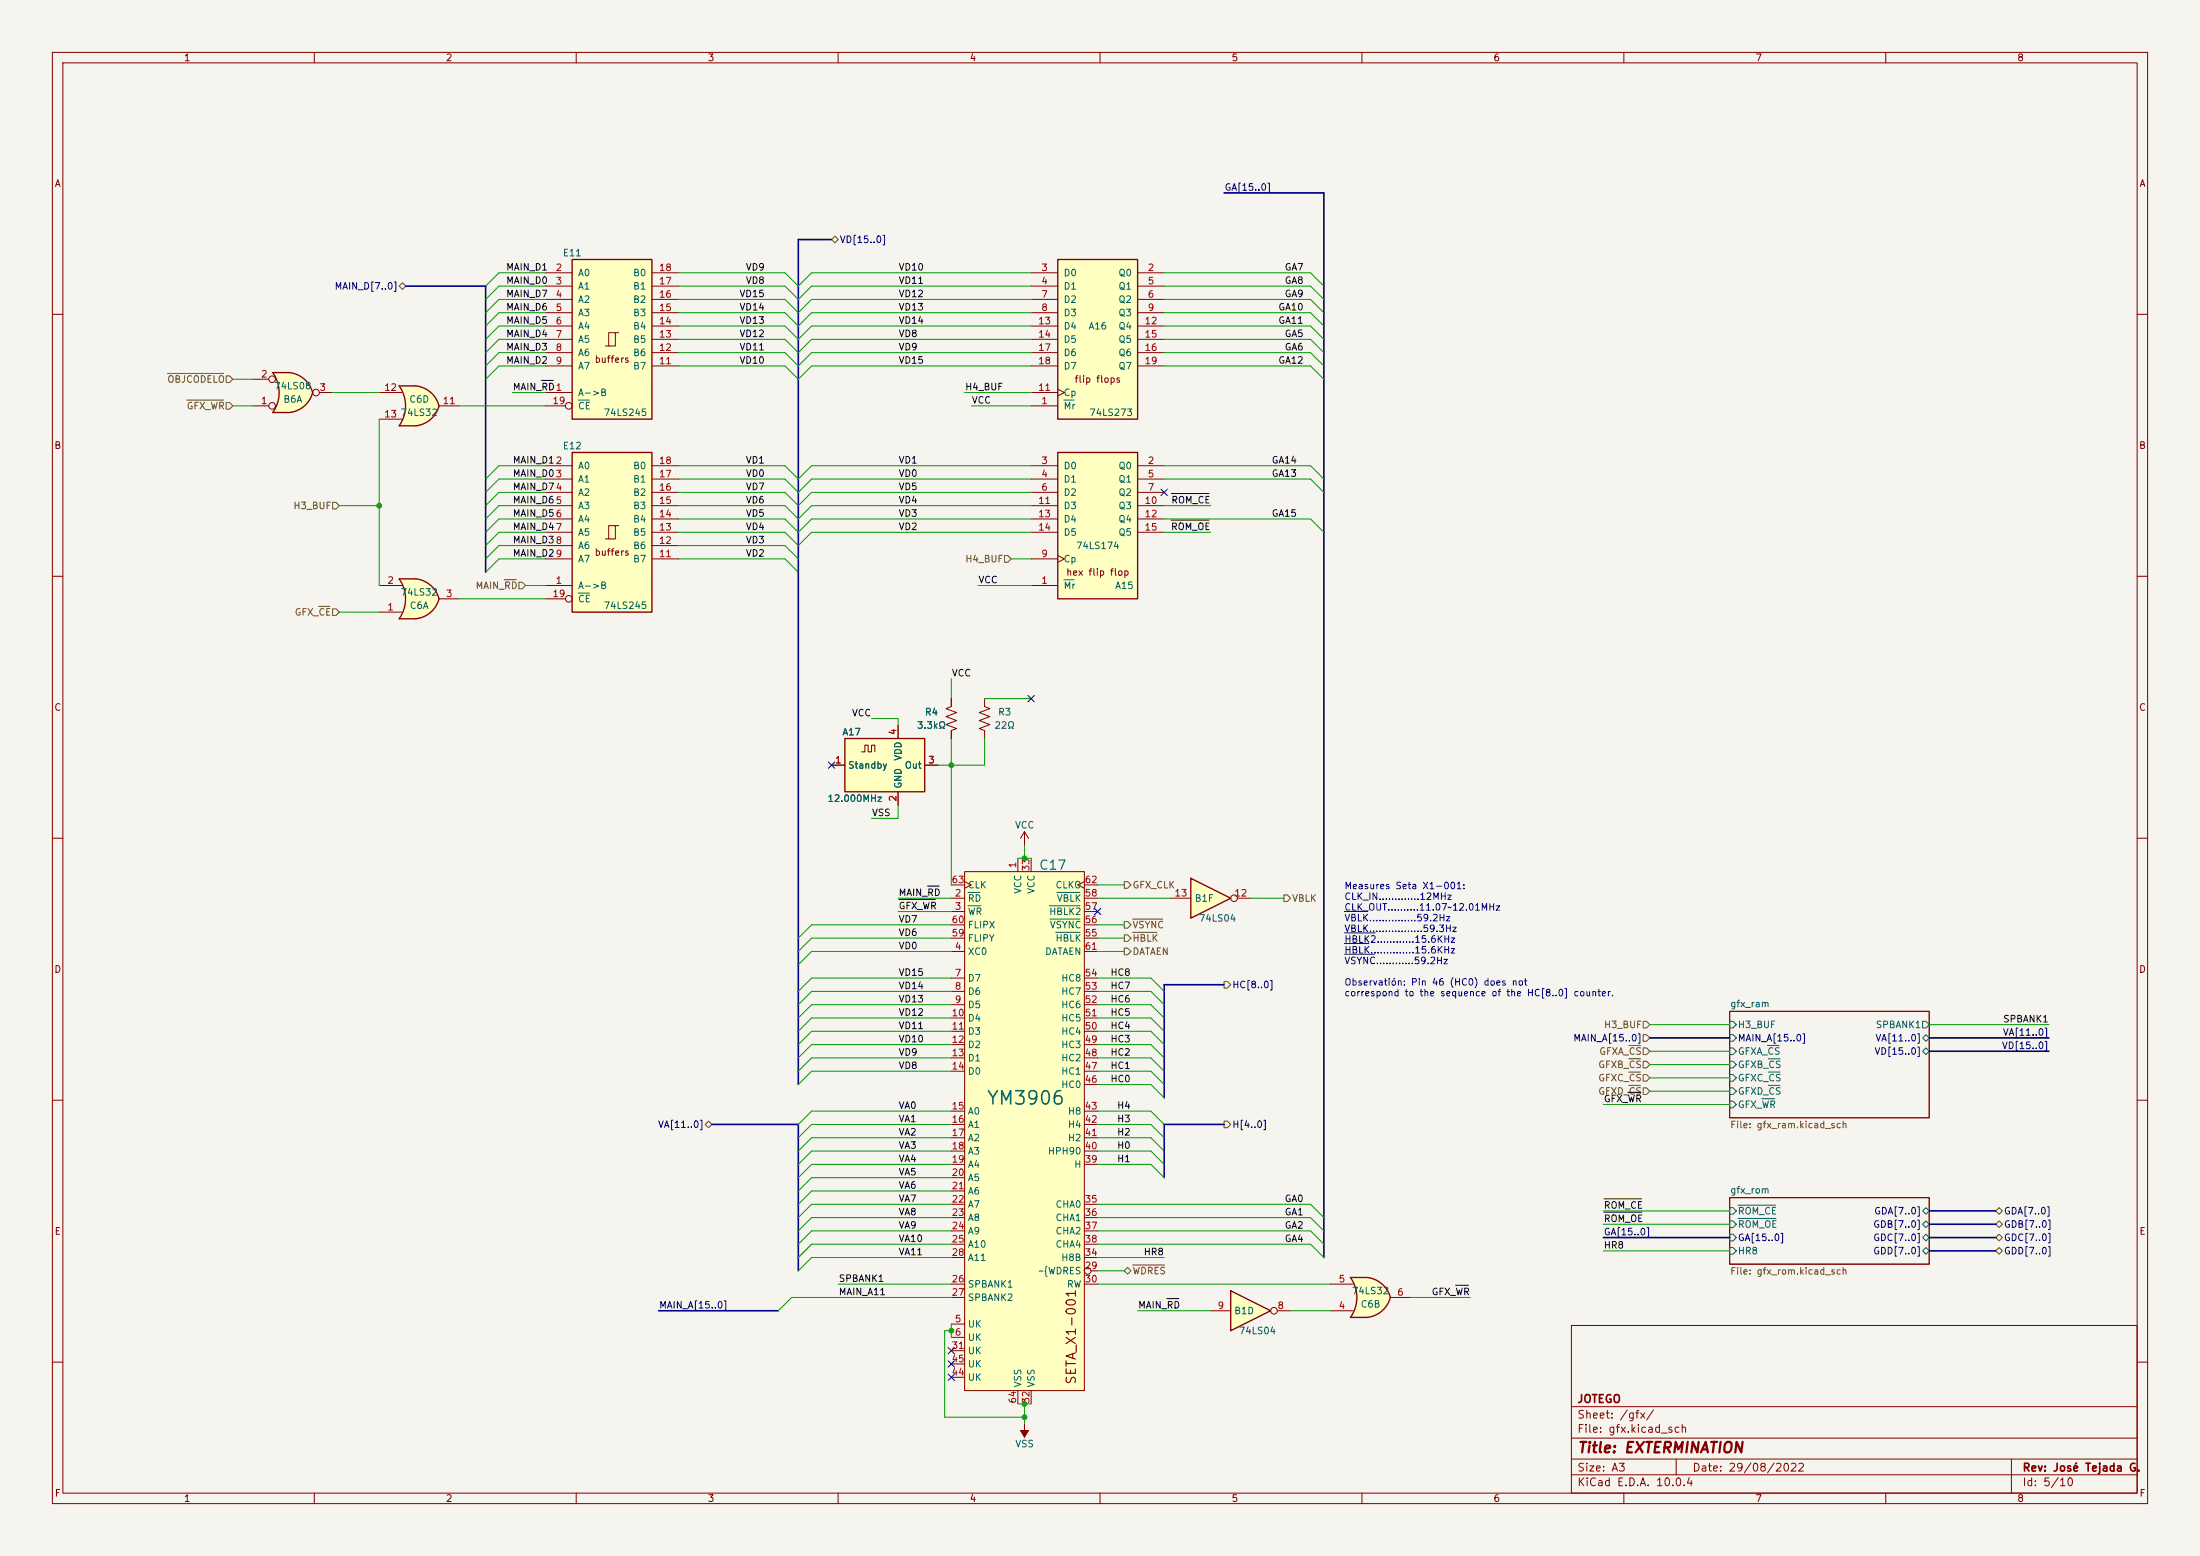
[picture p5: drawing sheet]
<svg xmlns="http://www.w3.org/2000/svg" width="420mm" height="297mm" viewBox="0 0 420 297" stroke-linecap="round" stroke-linejoin="round" font-family="sans-serif">
<path d="M0 0h420v297h-420z" fill="#f5f4ef" stroke="#f5f4ef" stroke-width=".19"/>
<g fill="none" stroke="#840000" stroke-width=".19">
<path d="M10 10h400v277h-400zM12 12h396v273h-396zM60 10v2M110 10v2M160 10v2M210 10v2M260 10v2M310 10v2M360 10v2M10 60h2M408 60h2M10 110h2"/>
<path d="M408 110h2M10 160h2M408 160h2M330.2 193h38.1v20.4h-38.1zM10 210h2M408 210h2M330.2 228.6h38.1v12.7h-38.1zM300 253h108v32h-108zM10 260h2M300 278.5h108M300 274.5h108M300 268.5h108"/>
<path d="M320 278.5v3M384 278.5v6.5M408 260h2M60 285v2M110 285v2M160 285v2M210 285v2M260 285v2M300 281.5h108M310 285v2M360 285v2"/>
</g>
<g fill="none" stroke="#006464" stroke-width=".19">
<path d="M330.2 194.9h.6l.7 .7-.7 .6h-.6zM330.2 197.5h.6l.7 .6-.7 .7h-.6zM337.4 199.6h2.2M367 198.1l.7-.6 .6 .6-.6 .7zM367 194.9h.7l.6 .7-.6 .6h-.7zM330.2 200h.6l.7 .7-.7 .6h-.6zM330.2 202.6h.6l.7 .6-.7 .6h-.6zM330.2 210.2h.6l.7 .6-.7 .7h-.6zM330.2 205.1h.6l.7 .6-.7 .7h-.6zM330.2 207.6h.6l.7 .7-.7 .6h-.6zM336.3 209.7h2.5M337.6 202.1h2.2"/>
<path d="M337.6 204.6h2.2M337.6 207.2h2.2M367 200.7l.7-.7 .6 .7-.6 .6zM330.2 230.5h.6l.7 .6-.7 .7h-.6zM330.2 233h.6l.7 .7-.7 .6h-.6zM330.2 235.6h.6l.7 .6-.7 .7h-.6zM330.2 238.1h.6l.7 .7-.7 .6h-.6zM331.8 230h7.2M331.8 232.6h7.2M367 236.2l.7-.6 .6 .6-.6 .7zM367 233.7l.7-.7 .6 .7-.6 .6zM367 231.1l.7-.6 .6 .6-.6 .7z"/>
<path d="M367 238.8l.7-.7 .6 .7-.6 .6z"/>
</g>
<path d="M109.2 49.5h15.3v30.5h-15.3z" fill="#ffffc2"/>
<g fill="none" stroke="#840000" stroke-width=".19">
<path d="M104.1 52.1h5.1M104.1 54.6h5.1M104.1 57.2h5.1M104.1 59.7h5.1M124.5 52.1h5M124.5 54.6h5M124.5 57.2h5M124.5 59.7h5M104.1 74.9h5.1M104.1 62.2h5.1M104.1 64.8h5.1M104.1 67.3h5.1"/>
<path d="M104.1 69.9h5.1M104.1 77.5h3.8M117.5 63.5h-1.3v2.5M118.1 63.5h-.6v2.5h-1.9M124.5 62.2h5M124.5 64.8h5M124.5 67.3h5M124.5 69.9h5M195.6 158.8l-.8 1.2M195.6 158.8l.7 1.2M195.6 158.8v2.5"/>
<circle cx="108.6" cy="77.5" r=".63"/>
</g>
<path d="M109.2 49.5h15.3v30.5h-15.3z" fill="none" stroke="#840000" stroke-width=".25"/>
<path d="M110.4 76.4h2.1" fill="none" stroke="#006464" stroke-width=".19"/>
<path d="M201.9 86.4h15.3v27.9h-15.3z" fill="#ffffc2"/>
<path d="M201.9 86.4h15.3v27.9h-15.3z" fill="none" stroke="#840000" stroke-width=".25"/>
<g fill="none" stroke="#840000" stroke-width=".19">
<path d="M196.8 88.9h5.1M196.8 91.4h5.1M196.8 94h5.1M196.8 96.5h5.1M196.8 99.1h5.1M217.2 88.9h5M217.2 91.4h5M217.2 94h5M217.2 96.5h5M217.2 99.1h5M196.8 111.8h5.1M196.8 106.7h5.1"/>
<path d="M196.8 101.6h5.1M201.9 106l1.3 .7-1.3 .6M217.2 101.6h5M181.6 133.4v1.5l-1 .4 2 .7-2 .8 2 .7-2 .8 2 .8-1 .3v1.6M188 133.4v1.5l1 .4-2.1 .7 2.1 .8-2.1 .7 2.1 .8-2.1 .8 1.1 .3v1.6"/>
</g>
<path d="M203.1 110.7h2" fill="none" stroke="#006464" stroke-width=".19"/>
<path d="M161.3 141h15.2v10.1h-15.2z" fill="#ffffc2"/>
<path d="M161.3 141h15.2v10.1h-15.2z" fill="none" stroke="#840000" stroke-width=".25"/>
<path d="M171.4 138.4v2.6M158.7 146.1h2.6M164.5 143.5h.6v-1.3h.6v1.3h.7v-1.3h.6v1.3M171.4 151.1v2.6M176.5 146.1h2.6" fill="none" stroke="#840000" stroke-width=".19"/>
<path d="M201.9 49.5h15.3v30.5h-15.3z" fill="#ffffc2"/>
<path d="M201.9 49.5h15.3v30.5h-15.3z" fill="none" stroke="#840000" stroke-width=".25"/>
<g fill="none" stroke="#840000" stroke-width=".19">
<path d="M196.8 52.1h5.1M196.8 54.6h5.1M196.8 57.2h5.1M196.8 59.7h5.1M217.2 52.1h5M217.2 54.6h5M217.2 57.2h5M217.2 59.7h5M196.8 77.5h5.1M196.8 74.9h5.1M196.8 62.2h5.1M196.8 64.8h5.1"/>
<path d="M196.8 67.3h5.1M196.8 69.9h5.1M201.9 74.3l1.3 .6-1.3 .7M217.2 62.2h5M217.2 64.8h5M217.2 67.3h5M217.2 69.9h5"/>
</g>
<path d="M203.1 76.4h2" fill="none" stroke="#006464" stroke-width=".19"/>
<path d="M227.3 167.6l7.6 3.9-7.6 3.8z" fill="#ffffc2"/>
<path d="M227.3 167.6l7.6 3.9-7.6 3.8z" fill="none" stroke="#840000" stroke-width=".25"/>
<g fill="none" stroke="#840000" stroke-width=".19">
<path d="M223.5 171.5h3.8M236.2 171.5h2.6"/>
<circle cx="235.6" cy="171.4" r=".63"/>
</g>
<path d="M257.8 251.5h3.2M257.8 243.8h3.2" fill="none" stroke="#ffffc2" stroke-width=".19"/>
<g fill="#ffffc2" stroke="#ffffc2" stroke-width=".19">
<path d="M261 243.8a5.2 5.2 0 0 1 4.4 3.8l-5 1.4z"/>
<path d="M260.4 246.4l5 1.2a5.1 5.1 0 0 1-4.4 3.9z"/>
</g>
<path d="M257.8 243.8h3.2v7.7h-3.2a6.6 6.6 0 0 0 0-7.7z" fill="#ffffc2"/>
<path d="M261 243.8h-3.2a6.6 6.6 0 0 1 0 7.7h3.2M261 243.8a5.2 5.2 0 0 1 4.4 3.8M265.4 247.6a5.1 5.1 0 0 1-4.4 3.9" fill="none" stroke="#840000" stroke-width=".25"/>
<path d="M254 250.2h4.3M254 245.1h4.3M265.4 247.6h3.8" fill="none" stroke="#840000" stroke-width=".19"/>
<path d="M234.9 246.4l7.7 3.8-7.7 3.8z" fill="#ffffc2"/>
<path d="M234.9 246.4l7.7 3.8-7.7 3.8z" fill="none" stroke="#840000" stroke-width=".25"/>
<g fill="none" stroke="#840000" stroke-width=".19">
<path d="M231.1 250.2h3.8M243.8 250.2h2.6"/>
<circle cx="243.2" cy="250.2" r=".63"/>
</g>
<path d="M184.1 166.4h22.9v99h-22.9z" fill="#ffffc2"/>
<g fill="none" stroke="#840000" stroke-width=".19">
<path d="M181.6 171.5h2.5M181.6 174h2.5M181.6 179.1h2.5M181.6 176.5h2.5M181.6 168.9h2.5M184.1 166.4h22.9v99h-22.9zM184.1 168.3l1.3 .6-1.3 .6M194.3 163.8v2.6M196.8 163.8v2.6M207 168.3l-1.3 .6 1.3 .6M207 171.5h2.5M207 174h2.5"/>
<path d="M207 179.1h2.5M207 176.5h2.5M207 168.9h2.5M181.6 181.6h2.5M181.6 186.7h2.5M181.6 189.2h2.5M181.6 191.8h2.5M181.6 194.3h2.5M181.6 196.9h2.5M181.6 199.4h2.5M207 181.6h2.5M207 186.7h2.5"/>
<path d="M207 189.2h2.5M207 191.8h2.5M207 194.3h2.5M207 196.9h2.5M207 199.4h2.5M181.6 201.9h2.5M181.6 204.5h2.5M181.6 212.1h2.5M181.6 214.6h2.5M181.6 217.2h2.5M181.6 219.7h2.5M207 201.9h2.5"/>
<path d="M207 204.5h2.5M207 212.1h2.5M207 214.6h2.5M207 217.2h2.5M207 219.7h2.5M207 207h2.5M181.6 222.2h2.5M181.6 224.8h2.5M181.6 227.3h2.5M181.6 229.9h2.5M181.6 232.4h2.5M181.6 234.9h2.5"/>
<path d="M181.6 237.5h2.5M207 222.2h2.5M207 229.9h2.5M207 232.4h2.5M207 234.9h2.5M207 237.5h2.5M181.6 252.7h2.5M181.6 255.3h2.5M181.6 245.1h2.5M181.6 247.6h2.5M181.6 240h2.5M181.6 257.8h2.5"/>
<path d="M207 245.1h2.5M207 240h2.5M208.3 242.6h1.2M181.6 262.9h2.5M181.6 260.3h2.5M194.3 265.4v2.6M195.6 271.8v2.5M196.8 265.4v2.6"/>
<circle cx="207.6" cy="242.6" r=".63"/>
</g>
<path d="M184.8 170.3h2.3M184.8 172.9h2.5M200.3 172.9h5.9M200.4 175.4h5.8M201.5 178h4.7M201.8 170.3h4.4" fill="none" stroke="#006464" stroke-width=".19"/>
<path d="M194.8 273h1.5l-.7 1.3z" fill="#840000" stroke="#840000" stroke-width=".19"/>
<path d="M76.2 118.1h3.2M76.2 110.5h3.2" fill="none" stroke="#ffffc2" stroke-width=".19"/>
<g fill="#ffffc2" stroke="#ffffc2" stroke-width=".19">
<path d="M79.4 110.5a5.2 5.2 0 0 1 4.4 3.8l-5 1.4z"/>
<path d="M78.8 113l5 1.3a5.1 5.1 0 0 1-4.4 3.8z"/>
</g>
<path d="M76.2 110.5h3.2v7.6h-3.2a6.6 6.6 0 0 0 0-7.6z" fill="#ffffc2"/>
<path d="M79.4 110.5h-3.2a6.6 6.6 0 0 1 0 7.6h3.2M79.4 110.5a5.2 5.2 0 0 1 4.4 3.8 5.2 5.2 0 0 1-4.4 3.8" fill="none" stroke="#840000" stroke-width=".25"/>
<path d="M72.4 116.8h4.3M72.4 111.8h4.3M83.8 114.3h3.8" fill="none" stroke="#840000" stroke-width=".19"/>
<path d="M109.2 86.4h15.3v30.4h-15.3z" fill="#ffffc2"/>
<g fill="none" stroke="#840000" stroke-width=".19">
<path d="M104.1 88.9h5.1M104.1 91.4h5.1M104.1 94h5.1M104.1 96.5h5.1M104.1 99.1h5.1M124.5 88.9h5M124.5 91.4h5M124.5 94h5M124.5 96.5h5M124.5 99.1h5M104.1 111.8h5.1M104.1 101.6h5.1"/>
<path d="M104.1 104.1h5.1M104.1 106.7h5.1M104.1 114.3h3.8M117.5 100.3h-1.3v2.6M118.1 100.3h-.6v2.6h-1.9M124.5 101.6h5M124.5 104.1h5M124.5 106.7h5"/>
<circle cx="108.6" cy="114.3" r=".63"/>
</g>
<path d="M109.2 86.4h15.3v30.4h-15.3z" fill="none" stroke="#840000" stroke-width=".25"/>
<path d="M110.4 113.2h2.1" fill="none" stroke="#006464" stroke-width=".19"/>
<path d="M52.1 78.7h3.1M52.1 71.1h3.1" fill="none" stroke="#ffffc2" stroke-width=".19"/>
<g fill="#ffffc2" stroke="#ffffc2" stroke-width=".19">
<path d="M55.3 71.1a5.2 5.2 0 0 1 4.4 3.8l-5 1.4z"/>
<path d="M54.7 73.6l5 1.3a5.1 5.1 0 0 1-4.4 3.8z"/>
</g>
<path d="M52.1 71.1h3.1v7.6h-3.1a6.6 6.6 0 0 0 0-7.6z" fill="#ffffc2"/>
<path d="M52.1 71.1h3.1a5.2 5.2 0 0 1 4.5 3.8 5.1 5.1 0 0 1-4.4 3.8h-3.2a6.6 6.6 0 0 0 0-7.6z" fill="none" stroke="#840000" stroke-width=".25"/>
<g fill="none" stroke="#840000" stroke-width=".19">
<path d="M48.3 77.5h3M48.3 72.4h3M61 74.9h2.5"/>
<circle cx="51.9" cy="77.5" r=".63"/>
<circle cx="51.9" cy="72.4" r=".63"/>
<circle cx="60.3" cy="74.9" r=".63"/>
</g>
<path d="M76.2 73.7h3.2M76.2 81.3h3.2" fill="none" stroke="#ffffc2" stroke-width=".19"/>
<g fill="#ffffc2" stroke="#ffffc2" stroke-width=".19">
<path d="M78.8 76.1l5 1.4a5.2 5.2 0 0 1-4.4 3.8z"/>
<path d="M79.4 73.7a5.1 5.1 0 0 1 4.4 3.8l-5 1.3z"/>
</g>
<path d="M76.2 73.7h3.2v7.6h-3.2a6.7 6.7 0 0 0 0-7.6z" fill="#ffffc2"/>
<path d="M79.4 73.7h-3.2a6.6 6.6 0 0 1 0 7.6h3.2M79.4 73.7a5.2 5.2 0 0 1 4.4 3.8 5.2 5.2 0 0 1-4.4 3.8" fill="none" stroke="#840000" stroke-width=".25"/>
<path d="M72.4 74.9h4.3M83.8 77.5h3.8M72.4 80h4.3M171.4 138.4v2.6M181.6 133.4v1.2M181.6 139.7v1.3M158.7 146.1h2.6M171.4 151.1v2.6M176.5 146.1h2.6" fill="none" stroke="#840000" stroke-width=".19"/>
<g fill="none" stroke="#725600" stroke-width=".19">
<path d="M76.8 54l.7 .6-.7 .6-.6-.6zM158.7 45.7l.7-.6 .6 .6-.6 .7zM32 71.3h10.7M35.7 76.4h7M43.2 71.8h.6l.6 .6-.6 .6h-.6zM43.2 76.8h.6l.6 .7-.6 .6h-.6zM63.5 95.9h.6l.7 .6-.7 .7h-.6zM60.8 115.7h2.2M63.5 116.2h.6l.7 .6-.7 .7h-.6zM96.3 110.7h2.2M99.1 111.1h.6l.6 .7-.6 .6h-.6zM191.8 106h.6l.6 .7-.6 .6h-.6z"/>
<path d="M214.6 168.3h.7l.6 .6-.6 .6h-.7zM214.6 175.9h.7l.6 .6-.6 .7h-.7zM214.6 178.4h.7l.6 .7-.6 .6h-.7zM216.2 175.4h5.8M216.2 178h4.7M245.1 170.8h.6l.7 .7-.7 .6h-.6zM214.6 181h.7l.6 .6-.6 .6h-.7zM233.7 187.3h.6l.6 .7-.6 .6h-.6zM310.9 199.6h2.3M313.7 197.5h.6l.7 .6-.7 .7h-.6zM313.7 194.9h.6l.7 .7-.7 .6h-.6zM134.6 214.6l.7-.6 .6 .6-.6 .7z"/>
<path d="M233.7 214h.6l.6 .6-.6 .7h-.6zM310.9 202.1h2.3M310.9 207.2h2.3M310.9 204.6h2.3M313.7 200h.6l.7 .7-.7 .6h-.6zM313.7 202.6h.6l.7 .6-.7 .6h-.6zM313.7 207.6h.6l.7 .7-.7 .6h-.6zM313.7 205.1h.6l.7 .6-.7 .7h-.6zM381 233.7l.6-.7 .7 .7-.7 .6zM381 236.2l.6-.6 .7 .6-.7 .7zM381 238.8l.6-.7 .7 .7-.7 .6zM381.6 230.5l.7 .6-.7 .7-.6-.7z"/>
<path d="M214.6 242.6l.7-.7 .6 .7-.6 .6zM216.2 241.5h6.1"/>
</g>
<path d="M103.4 72.6h2.2M223.6 99.3h7.2M223.6 94.2h7.2M171.6 171.7h7M177 169.1h2.3M310.7 208.5h2.5M306.2 228.8h7.2M306.2 231.4h7.2M222.7 247.9h2.3M277.9 245.3h2.4" fill="none" stroke="#0f0f0f" stroke-width=".19"/>
<g fill="none" stroke="#000084" stroke-width=".3">
<path d="M233.7 36.8h19v203.2M77.5 54.6h15.2v54.6M158.7 45.7h-6.3v161.3M233.7 188h-11.5v21.6M315 198.1h15.2M368.3 198.1h22.9M135.9 214.6h16.5v28M233.7 214.6h-11.5v10.2M368.3 200.7h22.9M306.1 236.2h24.1M368.3 238.8h12.7M368.3 236.2h12.7"/>
<path d="M368.3 233.7h12.7M368.3 231.1h12.7M125.7 250.2h22.9"/>
</g>
<g fill="none" stroke="#009600" stroke-width=".19">
<path d="M104.1 59.7h-8.9l-2.5 2.5M104.1 57.2h-8.9l-2.5 2.5M104.1 54.6h-8.9l-2.5 2.6M104.1 52.1h-8.9l-2.5 2.5M129.5 59.7h20.4l2.5 2.5 2.5-2.5h41.9M129.5 57.2h20.4l2.5 2.5 2.5-2.5h41.9M129.5 54.6h20.4l2.5 2.6 2.5-2.6h41.9M129.5 52.1h20.4l2.5 2.5 2.5-2.5h41.9M222.2 59.7h28l2.5 2.5M222.2 57.2h28l2.5 2.5M222.2 54.6h28l2.5 2.6M222.2 52.1h28l2.5 2.5"/>
<path d="M44.4 77.5h3.9M44.4 72.4h3.9M63.5 74.9h8.9M87.6 77.5h16.5M97.8 74.9h6.3M104.1 67.3h-8.9l-2.5 2.6M104.1 64.8h-8.9l-2.5 2.5M104.1 62.2h-8.9l-2.5 2.6M104.1 69.9h-8.9l-2.5 2.5M129.5 67.3h20.4l2.5 2.6 2.5-2.6h41.9M129.5 64.8h20.4l2.5 2.5 2.5-2.5h41.9M129.5 62.2h20.4l2.5 2.6 2.5-2.6h41.9"/>
<path d="M129.5 69.9h20.4l2.5 2.5 2.5-2.5h41.9M184.1 74.9h12.7M185.4 77.5h11.4M222.2 67.3h28l2.5 2.6M222.2 64.8h28l2.5 2.5M222.2 62.2h28l2.5 2.6M222.2 69.9h28l2.5 2.5M64.8 96.5h7.6M72.4 80v31.8M104.1 99.1h-8.9l-2.5 2.5M104.1 91.4h-8.9l-2.5 2.6M104.1 96.5h-8.9l-2.5 2.6"/>
<path d="M104.1 88.9h-8.9l-2.5 2.5M104.1 94h-8.9l-2.5 2.5M129.5 99.1h20.4l2.5 2.5 2.5-2.5h41.9M129.5 91.4h20.4l2.5 2.6 2.5-2.6h41.9M129.5 96.5h20.4l2.5 2.6 2.5-2.6h41.9M129.5 88.9h20.4l2.5 2.5 2.5-2.5h41.9M129.5 94h20.4l2.5 2.5 2.5-2.5h41.9M222.2 99.1h28l2.5 2.5M222.2 91.4h28l2.5 2.6M222.2 96.5h8.9M222.2 88.9h28l2.5 2.5M64.8 116.8h7.6"/>
<path d="M87.6 114.3h16.5M100.3 111.8h3.8M104.1 101.6h-8.9l-2.5 2.5M104.1 106.7h-8.9l-2.5 2.5M104.1 104.1h-8.9l-2.5 2.6M129.5 101.6h20.4l2.5 2.5 2.5-2.5h41.9M129.5 106.7h20.4l2.5 2.5M129.5 104.1h20.4l2.5 2.6M186.7 111.8h10.1M193 106.7h3.8M222.2 101.6h8.9M166.4 137.2h5v1.2"/>
<path d="M181.6 129.5v3.9M188 133.4h8.8M171.4 153.7v2.5h-5M181.6 141v27.9M188 141v5.1h-8.9M171.4 171.5h10.2M171.4 174h10.2M181.6 179.1h-26.7l-2.5 2.5M181.6 176.5h-26.7l-2.5 2.6M194.3 163.8h2.5M195.6 161.3v2.5M209.5 171.5h14"/>
<path d="M209.5 179.1h5.1M209.5 168.9h5.1M209.5 176.5h5.1M238.8 171.5h6.3M181.6 194.3h-26.7l-2.5 2.6M181.6 189.2h-26.7l-2.5 2.6M181.6 186.7h-26.7l-2.5 2.5M181.6 181.6h-26.7l-2.5 2.6M181.6 199.4h-26.7l-2.5 2.5M181.6 191.8h-26.7l-2.5 2.5M181.6 196.9h-26.7l-2.5 2.5M209.5 194.3h10.2l2.5 2.6"/>
<path d="M209.5 189.2h10.2l2.5 2.6M209.5 186.7h10.2l2.5 2.5M209.5 181.6h5.1M209.5 199.4h10.2l2.5 2.5M209.5 191.8h10.2l2.5 2.5M209.5 196.9h10.2l2.5 2.5M315 195.6h15.2M368.3 195.6h22.9M181.6 212.1h-26.7l-2.5 2.5M181.6 217.2h-26.7l-2.5 2.5M181.6 201.9h-26.7l-2.5 2.6M181.6 204.5h-26.7l-2.5 2.5"/>
<path d="M181.6 219.7h-26.7l-2.5 2.5M181.6 214.6h-26.7l-2.5 2.6M209.5 212.1h10.2l2.5 2.5M209.5 217.2h10.2l2.5 2.5M209.5 201.9h10.2l2.5 2.6M209.5 204.5h10.2l2.5 2.5M209.5 207h10.2l2.5 2.6M209.5 219.7h10.2l2.5 2.5M209.5 214.6h10.2l2.5 2.6M306.1 210.8h24.1M315 200.7h15.2M315 203.2h15.2"/>
<path d="M315 205.7h15.2M315 208.3h15.2M181.6 237.5h-26.7l-2.5 2.5M181.6 234.9h-26.7l-2.5 2.6M181.6 232.4h-26.7l-2.5 2.5M181.6 229.9h-26.7l-2.5 2.5M181.6 222.2h-26.7l-2.5 2.6M181.6 224.8h-26.7l-2.5 2.5M181.6 227.3h-26.7l-2.5 2.6M209.5 237.5h40.7l2.5 2.5M209.5 234.9h40.7l2.5 2.6M209.5 232.4h40.7l2.5 2.5"/>
<path d="M209.5 229.9h40.7l2.5 2.5M209.5 222.2h10.2l2.5 2.6M306.1 238.8h24.1M306.1 233.7h24.1M306.1 231.1h24.1M160 245.1h21.6M181.6 247.6h-30.5l-2.5 2.6M181.6 240h-26.7l-2.5 2.6M181.6 254h-1.3v16.5h15.3M181.6 252.7v2.6M209.5 245.1h44.5M209.5 242.6h5.1"/>
<path d="M209.5 240h12.7M217.2 250.2h13.9M246.4 250.2h7.6M269.2 247.6h11.5M194.3 268h2.5M195.6 268v3.8"/>
</g>
<g fill="none" stroke="#000084" stroke-width=".19">
<path d="M221.6 93.4l1.3 1.2M222.9 93.4l-1.3 1.2M196.2 132.7l1.3 1.3M197.5 132.7l-1.3 1.3M158.1 145.4l1.3 1.3M159.4 145.4l-1.3 1.3M208.9 173.4l1.3 1.2M210.2 173.4l-1.3 1.2M181 257.2l1.2 1.2M181 259.7l1.2 1.3M182.2 257.2l-1.2 1.2M182.2 259.7l-1.2 1.3"/>
<path d="M181 262.3l1.2 1.2M182.2 262.3l-1.2 1.2"/>
</g>
<path d="M256.7 174h4.4M256.7 178.1h5.8M256.7 180.1h4.6M256.7 182.1h5.7" fill="none" stroke="#0000c2" stroke-width=".19"/>
<g fill="#009600" stroke="#009600" stroke-width=".19">
<circle cx="72.4" cy="96.5" r=".46"/>
<circle cx="195.6" cy="268" r=".46"/>
<circle cx="195.6" cy="270.5" r=".46"/>
<circle cx="181.6" cy="254" r=".46"/>
<circle cx="195.6" cy="163.8" r=".46"/>
<circle cx="181.6" cy="146.1" r=".46"/>
</g>
<text font-size="2.5" fill="#006464" x="188.2" y="211.5">YM3906</text>
<text font-size="2" fill="#840000" x="301" y="277.8">Title: EXTERMINATION</text>
<text font-size="1.8" fill="#006464" x="198.2" y="166.5">C17</text>
<text font-size="1.8" fill="#840000" x="205.8" y="264.4" transform="rotate(-90 205.8 264.4)">SETA_X1-001</text>
<g font-size="1.5" fill="#840000">
<text x="301" y="268.1">JOTEGO</text>
<text x="301" y="273.8">File: gfx.kicad_sch</text>
<text x="301" y="271.1">Sheet: /gfx/</text>
<text x="301" y="281.2">Size: A3</text>
<text x="323" y="281.2">Date: 29/08/2022</text>
<text x="386" y="281.2">Rev: José Tejada G.</text>
<text x="301" y="284">KiCad E.D.A. 10.0.4</text>
<text x="386" y="284">Id: 5/10</text>
</g>
<g font-size="1.3" fill="#840000">
<text x="35" y="12">1</text>
<text x="85" y="12">2</text>
<text x="135" y="12">3</text>
<text x="185" y="12">4</text>
<text x="235" y="12">5</text>
<text x="285" y="12">6</text>
<text x="335" y="12">7</text>
<text x="385" y="12">8</text>
<text x="10.3" y="36">A</text>
<text x="408.3" y="36">A</text>
<text x="113.4" y="69.6">buffers</text>
<text x="205" y="73.4">flip flops</text>
<text x="10.3" y="86">B</text>
<text x="408.2" y="86">B</text>
<text x="113.4" y="106.4">buffers</text>
<text x="203.4" y="110.2">hex flip flop</text>
<text x="10.3" y="136">C</text>
<text x="408.2" y="136">C</text>
<text x="10.3" y="186">D</text>
<text x="408.2" y="186">D</text>
<text x="10.3" y="236">E</text>
<text x="408.3" y="236">E</text>
<text x="10.3" y="286">F</text>
<text x="35" y="287">1</text>
<text x="85" y="287">2</text>
<text x="135" y="287">3</text>
<text x="185" y="287">4</text>
<text x="235" y="287">5</text>
<text x="285" y="287">6</text>
<text x="335" y="287">7</text>
<text x="385" y="287">8</text>
<text x="408.3" y="286">F</text>
</g>
<g font-size="1.3" fill="#000084">
<text x="233.7" y="36.7">GA[15..0]</text>
<text x="160.2" y="46.7">VD[15..0]</text>
<text x="63.8" y="55.6">MAIN_D[7..0]</text>
<text x="235.1" y="188.9">HC[8..0]</text>
<text x="382.2" y="198">VA[11..0]</text>
<text x="300.2" y="199.1">MAIN_A[15..0]</text>
<text x="331.7" y="199.1">MAIN_A[15..0]</text>
<text x="357.7" y="201.6">VD[15..0]</text>
<text x="357.9" y="199.1">VA[11..0]</text>
<text x="382.1" y="200.5">VD[15..0]</text>
<text x="125.5" y="215.6">VA[11..0]</text>
<text x="235.1" y="215.6">H[4..0]</text>
<text x="357.7" y="232.1">GDA[7..0]</text>
<text x="382.5" y="232.1">GDA[7..0]</text>
<text x="306.1" y="236.1">GA[15..0]</text>
<text x="331.7" y="237.2">GA[15..0]</text>
<text x="357.5" y="237.2">GDC[7..0]</text>
<text x="357.5" y="234.7">GDB[7..0]</text>
<text x="357.5" y="239.7">GDD[7..0]</text>
<text x="382.5" y="234.7">GDB[7..0]</text>
<text x="382.5" y="237.2">GDC[7..0]</text>
<text x="382.5" y="239.7">GDD[7..0]</text>
<text x="125.7" y="250.1">MAIN_A[15..0]</text>
</g>
<g font-size="1.3" fill="#0f0f0f">
<text x="96.5" y="51.9">MAIN_D1</text>
<text x="142.3" y="51.9">VD9</text>
<text x="171.4" y="51.9">VD10</text>
<text x="245.1" y="51.9">GA7</text>
<text x="96.5" y="57">MAIN_D7</text>
<text x="96.5" y="54.5">MAIN_D0</text>
<text x="96.5" y="59.6">MAIN_D6</text>
<text x="141.1" y="57">VD15</text>
<text x="141.1" y="59.6">VD14</text>
<text x="142.3" y="54.5">VD8</text>
<text x="171.4" y="59.6">VD13</text>
<text x="171.4" y="57">VD12</text>
<text x="171.4" y="54.5">VD11</text>
<text x="243.9" y="59.6">GA10</text>
<text x="245.1" y="54.5">GA8</text>
<text x="245.1" y="57">GA9</text>
<text x="96.5" y="64.6">MAIN_D4</text>
<text x="96.5" y="62.1">MAIN_D5</text>
<text x="141.1" y="62.1">VD13</text>
<text x="141.1" y="64.6">VD12</text>
<text x="171.4" y="64.6">VD8</text>
<text x="171.4" y="62.1">VD14</text>
<text x="243.9" y="62.1">GA11</text>
<text x="245.1" y="64.6">GA5</text>
<text x="96.5" y="69.7">MAIN_D2</text>
<text x="96.5" y="67.2">MAIN_D3</text>
<text x="141.1" y="67.2">VD11</text>
<text x="141.1" y="69.7">VD10</text>
<text x="171.4" y="67.2">VD9</text>
<text x="171.4" y="69.7">VD15</text>
<text x="243.9" y="69.7">GA12</text>
<text x="245.1" y="67.2">GA6</text>
<text x="97.8" y="74.8">MAIN_RD1</text>
<text x="184.1" y="74.8">H4_BUF</text>
<text x="185.4" y="77.3">VCC</text>
<text x="97.8" y="88.8">MAIN_D12</text>
<text x="142.3" y="88.8">VD1</text>
<text x="171.4" y="88.8">VD1</text>
<text x="242.7" y="88.8">GA14</text>
<text x="97.8" y="91.3">MAIN_D03</text>
<text x="97.8" y="93.9">MAIN_D74</text>
<text x="142.3" y="93.9">VD7</text>
<text x="142.3" y="91.3">VD0</text>
<text x="171.4" y="91.3">VD0</text>
<text x="171.4" y="93.9">VD5</text>
<text x="242.7" y="91.3">GA13</text>
<text x="97.8" y="96.4">MAIN_D65</text>
<text x="97.8" y="98.9">MAIN_D56</text>
<text x="97.8" y="101.5">MAIN_D47</text>
<text x="142.3" y="96.4">VD6</text>
<text x="142.3" y="98.9">VD5</text>
<text x="142.3" y="101.5">VD4</text>
<text x="171.4" y="96.4">VD4</text>
<text x="171.4" y="101.5">VD2</text>
<text x="171.4" y="98.9">VD3</text>
<text x="223.4" y="101.5">ROM_OE</text>
<text x="223.5" y="96.4">ROM_CE</text>
<text x="242.7" y="98.9">GA15</text>
<text x="97.8" y="106.6">MAIN_D29</text>
<text x="97.8" y="104">MAIN_D38</text>
<text x="142.3" y="104">VD3</text>
<text x="142.3" y="106.6">VD2</text>
<text x="186.7" y="111.6">VCC</text>
<text x="181.6" y="129.4">VCC</text>
<text x="162.5" y="137">VCC</text>
<text x="166.4" y="156.1">VSS</text>
<text x="171.4" y="173.9">GFX_WR</text>
<text x="171.4" y="171.3">MAIN_RD</text>
<text x="171.4" y="178.9">VD6</text>
<text x="171.4" y="176.4">VD7</text>
<text x="171.4" y="181.5">VD0</text>
<text x="171.4" y="189.1">VD14</text>
<text x="171.4" y="191.6">VD13</text>
<text x="171.4" y="186.6">VD15</text>
<text x="211.9" y="191.6">HC6</text>
<text x="211.9" y="186.6">HC8</text>
<text x="211.9" y="189.1">HC7</text>
<text x="171.4" y="196.7">VD11</text>
<text x="171.4" y="194.2">VD12</text>
<text x="211.9" y="196.7">HC4</text>
<text x="211.9" y="194.2">HC5</text>
<text x="382.3" y="195.5">SPBANK1</text>
<text x="171.4" y="199.3">VD10</text>
<text x="171.4" y="201.8">VD9</text>
<text x="211.9" y="199.3">HC3</text>
<text x="211.9" y="201.8">HC2</text>
<text x="171.4" y="204.3">VD8</text>
<text x="211.9" y="204.3">HC1</text>
<text x="211.9" y="206.9">HC0</text>
<text x="171.4" y="212">VA0</text>
<text x="171.4" y="214.5">VA1</text>
<text x="213.2" y="214.5">H3</text>
<text x="213.2" y="212">H4</text>
<text x="306.1" y="210.7">GFX_WR</text>
<text x="171.4" y="219.6">VA3</text>
<text x="171.4" y="217">VA2</text>
<text x="213.2" y="217">H2</text>
<text x="213.2" y="219.6">H0</text>
<text x="171.4" y="222.1">VA4</text>
<text x="171.4" y="227.2">VA6</text>
<text x="171.4" y="224.7">VA5</text>
<text x="213.2" y="222.1">H1</text>
<text x="171.4" y="232.3">VA8</text>
<text x="171.4" y="229.7">VA7</text>
<text x="245.1" y="232.3">GA1</text>
<text x="245.1" y="229.7">GA0</text>
<text x="306.1" y="231">ROM_CE</text>
<text x="306.1" y="233.6">ROM_OE</text>
<text x="171.4" y="234.8">VA9</text>
<text x="171.4" y="237.4">VA10</text>
<text x="171.4" y="239.9">VA11</text>
<text x="218.2" y="239.9">HR8</text>
<text x="245.1" y="237.4">GA4</text>
<text x="245.1" y="234.8">GA2</text>
<text x="306.1" y="238.6">HR8</text>
<text x="160" y="245">SPBANK1</text>
<text x="160" y="247.5">MAIN_A11</text>
<text x="217.2" y="250.1">MAIN_RD</text>
<text x="273.2" y="247.5">GFX_WR</text>
</g>
<g font-size="1.3" fill="#a90000">
<text x="106" y="52">2</text>
<text x="125.7" y="52">18</text>
<text x="198.7" y="52">3</text>
<text x="219" y="52">2</text>
<text x="106" y="54.6">3</text>
<text x="106" y="57.1">4</text>
<text x="106" y="59.7">5</text>
<text x="125.7" y="59.7">15</text>
<text x="125.7" y="57.1">16</text>
<text x="125.7" y="54.6">17</text>
<text x="198.7" y="54.6">4</text>
<text x="198.7" y="57.1">7</text>
<text x="198.7" y="59.7">8</text>
<text x="219" y="54.6">5</text>
<text x="219" y="57.1">6</text>
<text x="219" y="59.7">9</text>
<text x="106" y="62.2">6</text>
<text x="106" y="64.7">7</text>
<text x="125.7" y="64.7">13</text>
<text x="125.7" y="62.2">14</text>
<text x="198.1" y="62.2">13</text>
<text x="198.1" y="64.7">14</text>
<text x="218.4" y="62.2">12</text>
<text x="218.4" y="64.7">15</text>
<text x="106" y="67.3">8</text>
<text x="106" y="69.8">9</text>
<text x="125.7" y="69.8">11</text>
<text x="125.7" y="67.3">12</text>
<text x="198.1" y="67.3">17</text>
<text x="198.1" y="69.8">18</text>
<text x="218.4" y="67.3">16</text>
<text x="218.4" y="69.8">19</text>
<text x="49.7" y="77.4">1</text>
<text x="49.7" y="72.4">2</text>
<text x="60.9" y="74.9">3</text>
<text x="73.2" y="74.9">12</text>
<text x="84.4" y="77.4">11</text>
<text x="105.4" y="77.4">19</text>
<text x="198.1" y="74.9">11</text>
<text x="198.7" y="77.4">1</text>
<text x="73.2" y="80">13</text>
<text x="125.7" y="88.9">18</text>
<text x="198.7" y="88.9">3</text>
<text x="219" y="88.9">2</text>
<text x="125.7" y="94">16</text>
<text x="125.7" y="91.4">17</text>
<text x="198.7" y="91.4">4</text>
<text x="198.7" y="94">6</text>
<text x="219" y="91.4">5</text>
<text x="219" y="94">7</text>
<text x="125.7" y="101.6">13</text>
<text x="125.7" y="99">14</text>
<text x="125.7" y="96.5">15</text>
<text x="198.1" y="96.5">11</text>
<text x="198.1" y="99">13</text>
<text x="198.1" y="101.6">14</text>
<text x="218.4" y="96.5">10</text>
<text x="218.4" y="99">12</text>
<text x="218.4" y="101.6">15</text>
<text x="125.7" y="106.7">11</text>
<text x="125.7" y="104.1">12</text>
<text x="198.7" y="106.7">9</text>
<text x="73.8" y="111.7">2</text>
<text x="106" y="111.7">1</text>
<text x="198.7" y="111.7">1</text>
<text x="73.8" y="116.8">1</text>
<text x="85" y="114.3">3</text>
<text x="105.4" y="114.3">19</text>
<text x="171.4" y="140.4" transform="rotate(-90 171.4 140.4)">4</text>
<text x="159.3" y="146">1</text>
<text x="177.1" y="146">3</text>
<text x="171.4" y="153.1" transform="rotate(-90 171.4 153.1)">2</text>
<text x="194.3" y="165.8" transform="rotate(-90 194.3 165.8)">1</text>
<text x="196.8" y="166.4" transform="rotate(-90 196.8 166.4)">33</text>
<text x="181.6" y="168.9">63</text>
<text x="182.2" y="171.4">2</text>
<text x="182.2" y="174">3</text>
<text x="207" y="174">57</text>
<text x="207" y="171.4">58</text>
<text x="207" y="168.9">62</text>
<text x="224.1" y="171.4">13</text>
<text x="235.5" y="171.4">12</text>
<text x="181.6" y="179">59</text>
<text x="181.6" y="176.5">60</text>
<text x="207" y="179">55</text>
<text x="207" y="176.5">56</text>
<text x="182.2" y="181.6">4</text>
<text x="207" y="181.6">61</text>
<text x="182.2" y="186.7">7</text>
<text x="182.2" y="189.2">8</text>
<text x="182.2" y="191.7">9</text>
<text x="207" y="191.7">52</text>
<text x="207" y="189.2">53</text>
<text x="207" y="186.7">54</text>
<text x="181.6" y="194.3">10</text>
<text x="181.6" y="196.8">11</text>
<text x="207" y="196.8">50</text>
<text x="207" y="194.3">51</text>
<text x="181.6" y="199.4">12</text>
<text x="181.6" y="201.9">13</text>
<text x="207" y="201.9">48</text>
<text x="207" y="199.4">49</text>
<text x="181.6" y="204.4">14</text>
<text x="207" y="207">46</text>
<text x="207" y="204.4">47</text>
<text x="181.6" y="212.1">15</text>
<text x="181.6" y="214.6">16</text>
<text x="207" y="214.6">42</text>
<text x="207" y="212.1">43</text>
<text x="181.6" y="217.1">17</text>
<text x="181.6" y="219.7">18</text>
<text x="207" y="219.7">40</text>
<text x="207" y="217.1">41</text>
<text x="181.6" y="222.2">19</text>
<text x="181.6" y="224.8">20</text>
<text x="181.6" y="227.3">21</text>
<text x="207" y="222.2">39</text>
<text x="181.6" y="229.8">22</text>
<text x="181.6" y="232.4">23</text>
<text x="207" y="229.8">35</text>
<text x="207" y="232.4">36</text>
<text x="181.6" y="234.9">24</text>
<text x="181.6" y="237.5">25</text>
<text x="207" y="234.9">37</text>
<text x="207" y="237.5">38</text>
<text x="181.6" y="245.1">26</text>
<text x="181.6" y="240">28</text>
<text x="207" y="242.5">29</text>
<text x="207" y="245.1">30</text>
<text x="207" y="240">34</text>
<text x="255.5" y="245.1">5</text>
<text x="181.6" y="247.6">27</text>
<text x="232.3" y="250.2">9</text>
<text x="243.8" y="250.2">8</text>
<text x="255.5" y="250.2">4</text>
<text x="266.6" y="247.6">6</text>
<text x="181.6" y="257.8">31</text>
<text x="182.2" y="252.7">5</text>
<text x="182.2" y="255.2">6</text>
<text x="181.6" y="262.9">44</text>
<text x="181.6" y="260.3">45</text>
<text x="194.3" y="268" transform="rotate(-90 194.3 268)">64</text>
<text x="196.8" y="268" transform="rotate(-90 196.8 268)">32</text>
</g>
<g font-size="1.3" fill="#006464">
<text x="107.3" y="49.2">E11</text>
<text x="110.2" y="53">A0</text>
<text x="120.8" y="53">B0</text>
<text x="202.9" y="53">D0</text>
<text x="213.4" y="53">Q0</text>
<text x="110.2" y="55.6">A1</text>
<text x="110.2" y="58.1">A2</text>
<text x="120.8" y="58.1">B2</text>
<text x="120.8" y="55.6">B1</text>
<text x="202.9" y="55.6">D1</text>
<text x="202.9" y="58.1">D2</text>
<text x="213.4" y="55.6">Q1</text>
<text x="213.4" y="58.1">Q2</text>
<text x="110.2" y="60.7">A3</text>
<text x="110.2" y="63.2">A4</text>
<text x="110.2" y="65.7">A5</text>
<text x="120.8" y="65.7">B5</text>
<text x="120.8" y="63.2">B4</text>
<text x="120.8" y="60.7">B3</text>
<text x="202.9" y="60.7">D3</text>
<text x="202.9" y="63.2">D4</text>
<text x="202.9" y="65.7">D5</text>
<text x="207.7" y="63.2">A16</text>
<text x="213.4" y="60.7">Q3</text>
<text x="213.4" y="63.2">Q4</text>
<text x="213.4" y="65.7">Q5</text>
<text x="110.2" y="68.3">A6</text>
<text x="110.2" y="70.8">A7</text>
<text x="120.8" y="70.8">B7</text>
<text x="120.8" y="68.3">B6</text>
<text x="202.9" y="68.3">D6</text>
<text x="202.9" y="70.8">D7</text>
<text x="213.4" y="68.3">Q6</text>
<text x="213.4" y="70.8">Q7</text>
<text x="52.2" y="74.6">74LS08</text>
<text x="54" y="77.2">B6A</text>
<text x="78" y="77.2">C6D</text>
<text x="110.2" y="75.9">A-&gt;B</text>
<text x="202.9" y="75.9">Cp</text>
<text x="76.4" y="79.7">74LS32</text>
<text x="110.2" y="78.4">CE</text>
<text x="115.1" y="79.7">74LS245</text>
<text x="202.9" y="78.4">Mr</text>
<text x="207.8" y="79.7">74LS273</text>
<text x="107.3" y="86.1">E12</text>
<text x="110.2" y="89.9">A0</text>
<text x="120.8" y="89.9">B0</text>
<text x="202.9" y="89.9">D0</text>
<text x="213.4" y="89.9">Q0</text>
<text x="110.2" y="92.4">A1</text>
<text x="110.2" y="95">A2</text>
<text x="120.8" y="95">B2</text>
<text x="120.8" y="92.4">B1</text>
<text x="202.9" y="92.4">D1</text>
<text x="202.9" y="95">D2</text>
<text x="213.4" y="92.4">Q1</text>
<text x="213.4" y="95">Q2</text>
<text x="110.2" y="97.5">A3</text>
<text x="110.2" y="100">A4</text>
<text x="120.8" y="100">B4</text>
<text x="120.8" y="97.5">B3</text>
<text x="202.9" y="97.5">D3</text>
<text x="202.9" y="100">D4</text>
<text x="213.4" y="97.5">Q3</text>
<text x="213.4" y="100">Q4</text>
<text x="110.2" y="102.6">A5</text>
<text x="110.2" y="105.1">A6</text>
<text x="110.2" y="107.7">A7</text>
<text x="120.8" y="107.7">B7</text>
<text x="120.8" y="105.1">B6</text>
<text x="120.8" y="102.6">B5</text>
<text x="202.9" y="107.7">Cp</text>
<text x="202.9" y="102.6">D5</text>
<text x="205.3" y="105.1">74LS174</text>
<text x="213.4" y="102.6">Q5</text>
<text x="110.2" y="112.7">A-&gt;B</text>
<text x="202.9" y="112.7">Mr</text>
<text x="212.8" y="112.7">A15</text>
<text x="76.4" y="114">74LS32</text>
<text x="78.1" y="116.5">C6A</text>
<text x="110.2" y="115.3">CE</text>
<text x="115.1" y="116.5">74LS245</text>
<text x="176.5" y="136.9">R4</text>
<text x="190.4" y="136.9">R3</text>
<text x="160.7" y="140.7">A17</text>
<text x="174.9" y="139.4">3.3kΩ</text>
<text x="189.7" y="139.4">22Ω</text>
<text x="161.8" y="147">Standby</text>
<text x="172.4" y="145.3" transform="rotate(-90 172.4 145.3)">VDD</text>
<text x="172.6" y="147">Out</text>
<text x="157.9" y="153.4">12.000MHz</text>
<text x="172.4" y="150.6" transform="rotate(-90 172.4 150.6)">GND</text>
<text x="193.7" y="158.5">VCC</text>
<text x="184.7" y="172.4">RD</text>
<text x="184.7" y="169.9">CLK</text>
<text x="195.3" y="170.7" transform="rotate(-90 195.3 170.7)">VCC</text>
<text x="197.8" y="170.7" transform="rotate(-90 197.8 170.7)">VCC</text>
<text x="201.4" y="169.9">CLKO</text>
<text x="201.6" y="172.4">VBLK</text>
<text x="228" y="172.4">B1F</text>
<text x="184.7" y="175">WR</text>
<text x="184.7" y="177.5">FLIPX</text>
<text x="200.2" y="175">HBLK2</text>
<text x="200.3" y="177.5">VSYNC</text>
<text x="228.8" y="176.2">74LS04</text>
<text x="184.7" y="182.6">XC0</text>
<text x="184.7" y="180">FLIPY</text>
<text x="199.4" y="182.6">DATAEN</text>
<text x="201.4" y="180">HBLK</text>
<text x="184.7" y="187.7">D7</text>
<text x="184.7" y="190.2">D6</text>
<text x="202.5" y="190.2">HC7</text>
<text x="202.5" y="187.7">HC8</text>
<text x="184.7" y="192.7">D5</text>
<text x="184.7" y="195.3">D4</text>
<text x="184.7" y="197.8">D3</text>
<text x="202.5" y="197.8">HC4</text>
<text x="202.5" y="195.3">HC5</text>
<text x="202.5" y="192.7">HC6</text>
<text x="330.2" y="192.6">gfx_ram</text>
<text x="331.7" y="196.6">H3_BUF</text>
<text x="358" y="196.6">SPBANK1</text>
<text x="184.7" y="200.4">D2</text>
<text x="184.7" y="202.9">D1</text>
<text x="202.5" y="202.9">HC2</text>
<text x="202.5" y="200.4">HC3</text>
<text x="331.7" y="201.6">GFXA_CS</text>
<text x="184.7" y="205.4">D0</text>
<text x="202.5" y="208">HC0</text>
<text x="202.5" y="205.4">HC1</text>
<text x="331.7" y="204.2">GFXB_CS</text>
<text x="331.7" y="206.7">GFXC_CS</text>
<text x="331.7" y="209.3">GFXD_CS</text>
<text x="184.7" y="213.1">A0</text>
<text x="184.7" y="215.6">A1</text>
<text x="203.8" y="215.6">H4</text>
<text x="203.8" y="213.1">H8</text>
<text x="331.7" y="211.8">GFX_WR</text>
<text x="184.7" y="218.1">A2</text>
<text x="184.7" y="220.7">A3</text>
<text x="199.9" y="220.7">HPH90</text>
<text x="203.8" y="218.1">H2</text>
<text x="184.7" y="223.2">A4</text>
<text x="184.7" y="225.8">A5</text>
<text x="205" y="223.2">H</text>
<text x="184.7" y="228.3">A6</text>
<text x="184.7" y="230.8">A7</text>
<text x="184.7" y="233.4">A8</text>
<text x="201.4" y="230.8">CHA0</text>
<text x="201.4" y="233.4">CHA1</text>
<text x="330.2" y="228.1">gfx_rom</text>
<text x="331.7" y="232.1">ROM_CE</text>
<text x="184.7" y="235.9">A9</text>
<text x="184.7" y="238.5">A10</text>
<text x="201.4" y="235.9">CHA2</text>
<text x="201.4" y="238.5">CHA4</text>
<text x="331.7" y="234.7">ROM_OE</text>
<text x="331.7" y="239.7">HR8</text>
<text x="184.7" y="241">A11</text>
<text x="198.2" y="243.5">~{WDRES</text>
<text x="202.5" y="241">H8B</text>
<text x="184.7" y="246.1">SPBANK1</text>
<text x="184.7" y="248.6">SPBANK2</text>
<text x="203.6" y="246.1">RW</text>
<text x="235.5" y="251.2">B1D</text>
<text x="258" y="247.4">74LS32</text>
<text x="259.6" y="249.9">C6B</text>
<text x="184.7" y="253.7">UK</text>
<text x="184.7" y="256.2">UK</text>
<text x="236.4" y="255">74LS04</text>
<text x="184.7" y="258.8">UK</text>
<text x="184.7" y="263.9">UK</text>
<text x="184.7" y="261.3">UK</text>
<text x="195.3" y="264.9" transform="rotate(-90 195.3 264.9)">VSS</text>
<text x="197.8" y="264.9" transform="rotate(-90 197.8 264.9)">VSS</text>
<text x="193.7" y="276.6">VSS</text>
</g>
<g font-size="1.3" fill="#725600">
<text x="31.8" y="73.4">OBJCODELO</text>
<text x="35.5" y="78.4">GFX_WR</text>
<text x="55.9" y="97.5">H3_BUF</text>
<text x="184.2" y="107.7">H4_BUF</text>
<text x="90.7" y="112.7">MAIN_RD</text>
<text x="56.2" y="117.8">GFX_CE</text>
<text x="216.1" y="169.9">GFX_CLK</text>
<text x="246.6" y="172.4">VBLK</text>
<text x="216.1" y="177.5">VSYNC</text>
<text x="216.1" y="182.6">DATAEN</text>
<text x="216.1" y="180">HBLK</text>
<text x="306.1" y="196.6">H3_BUF</text>
<text x="305.2" y="201.6">GFXA_CS</text>
<text x="305" y="204.2">GFXB_CS</text>
<text x="305" y="209.3">GFXD_CS</text>
<text x="305" y="206.7">GFXC_CS</text>
<text x="330.2" y="215.7">File: gfx_ram.kicad_sch</text>
<text x="216.1" y="243.5">WDRES</text>
<text x="330.2" y="243.6">File: gfx_rom.kicad_sch</text>
</g>
<g font-size="1.3" fill="#0000c2">
<text x="256.5" y="170">Measures Seta X1-001:</text>
<text x="256.5" y="172.1">CLK_IN.............12MHz</text>
<text x="256.5" y="174.1">CLK_OUT..........11.07~12.01MHz</text>
<text x="256.5" y="176.2">VBLK...............59.2Hz</text>
<text x="256.5" y="178.2">VBLK.................59.3Hz</text>
<text x="256.5" y="180.3">HBLK2............15.6KHz</text>
<text x="256.5" y="182.3">HBLK..............15.6KHz</text>
<text x="256.5" y="184.3">VSYNC............59.2Hz</text>
<text x="256.5" y="188.4">Observatión: Pin 46 (HC0) does not</text>
<text x="256.5" y="190.5">correspond to the sequence of the HC[8..0] counter.</text>
</g>
</svg>
